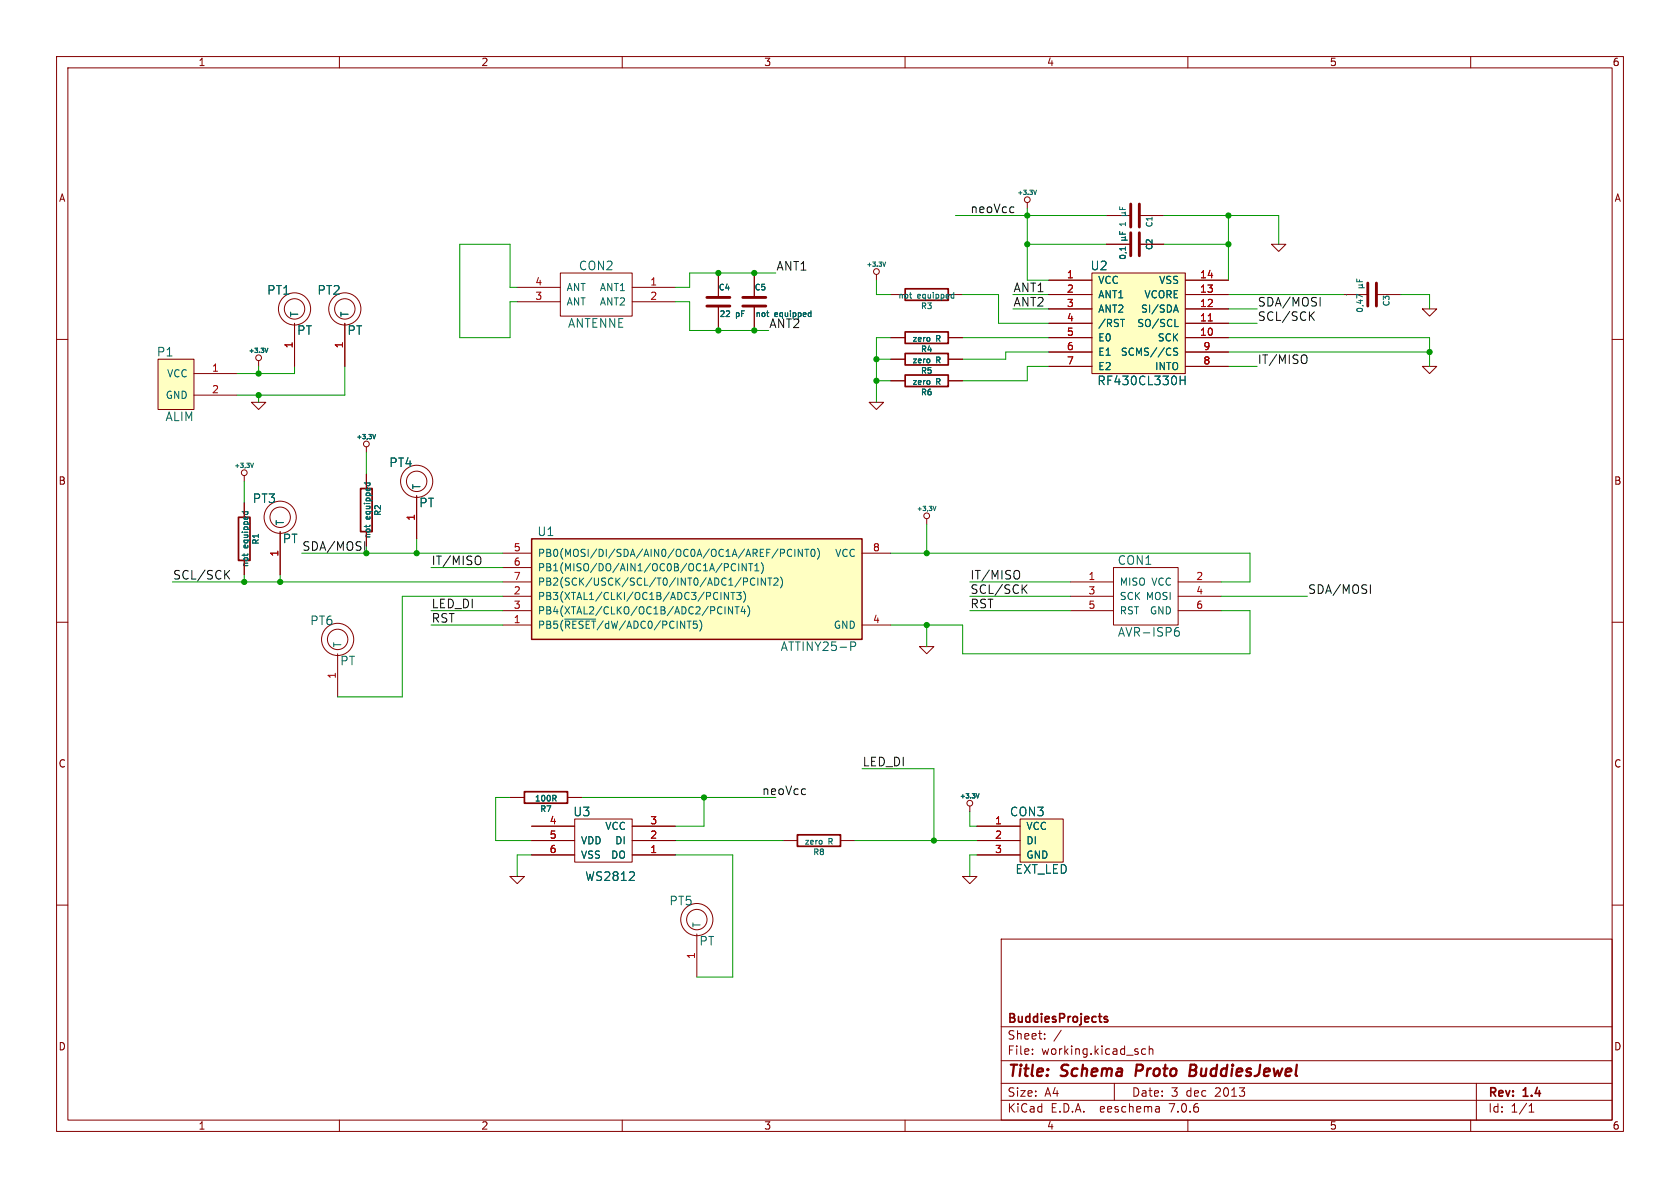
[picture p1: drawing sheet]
<svg xmlns="http://www.w3.org/2000/svg" width="297mm" height="210mm" viewBox="0 0 297 210" stroke-linecap="round" stroke-linejoin="round" font-family="sans-serif">
<g fill="none" stroke="#840000" stroke-width=".18">
<path d="M10 10h277v190h-277zM12 12h273v186h-273zM60 10v2M110 10v2M160 10v2M210 10v2M260 10v2M181.6 35.8v1M195.6 38.1h4.3M201.4 38.1h4.3M10 60h2M52.1 57.2v7.6"/>
<path d="M61 57.2v7.6M91.4 50.8h7.7M91.4 53.3h7.7M99.1 48.3h12.7v7.6h-12.7zM111.8 50.8h7.6M111.8 53.3h7.6M127 48.3v4.3M127 54.1v4.3M133.3 48.3v4.3M133.3 54.1v4.3M154.9 48.5v1M157.5 52.1h2.5"/>
<path d="M157.5 59.7h2.5M167.6 52.1h2.6M167.6 59.7h2.6M185.4 52.1h7.6M185.4 59.7h7.6M185.4 49.5h7.6M185.4 57.2h7.6M185.4 54.6h7.6M193 48.3h16.5v17.7h-16.5zM195.6 43.2h4.3M201.4 43.2h4.3M209.5 52.1h7.7"/>
<path d="M209.5 59.7h7.7M209.5 49.5h7.7M209.5 57.2h7.7M209.5 54.6h7.7M224.8 43.2h2.5l-1.2 1.3zM237.5 52.1h4.3M243.3 52.1h4.3M251.5 54.6h2.5l-1.3 1.3zM285 60h2M27.9 63.5h6.4v8.9h-6.4zM34.3 66h7.6M34.3 69.9h7.6"/>
<path d="M44.4 71.1h2.6l-1.3 1.3zM45.7 63.8v1M64.8 79v1M153.7 71.1h2.5l-1.3 1.3zM157.5 63.5h2.5M157.5 67.3h2.5M167.6 63.5h2.6M167.6 67.3h2.6M185.4 62.2h7.6M185.4 64.8h7.6M209.5 62.2h7.7M209.5 64.8h7.7"/>
<path d="M251.5 64.8h2.5l-1.3 1.2zM43.2 84.1v1M43.2 88.9v2.5M43.2 99.1v2.5M49.5 94v7.6M64.8 83.8v2.6M64.8 94v2.5M73.7 87.6v7.7M88.9 97.8h5.1M152.4 97.8h5.1M163.8 91.7v1M10 110h2"/>
<path d="M59.7 115.6v7.6M88.9 102.9h5.1M88.9 105.4h5.1M88.9 108h5.1M88.9 110.5h5.1M88.9 100.3h5.1M152.4 110.5h5.1M162.6 114.3h2.5l-1.3 1.3zM189.2 102.9h7.6M189.2 105.4h7.6M189.2 108h7.6M196.8 100.3h11.5v10.2h-11.5z"/>
<path d="M208.3 102.9h7.6M208.3 105.4h7.6M208.3 108h7.6M285 110h2M10 160h2M90.2 154.9h2.5l-1.3 1.3zM90.2 141h2.5M94 146.1h7.6M94 148.6h7.6M94 151.1h7.6M100.3 141h2.6M101.6 144.8h10.2v7.6h-10.2z"/>
<path d="M111.8 146.1h7.6M111.8 148.6h7.6M111.8 151.1h7.6M138.4 148.6h2.6M148.6 148.6h2.5M170.2 154.9h2.5l-1.3 1.3zM171.4 142.5v1M172.7 146.1h7.6M172.7 148.6h7.6M172.7 151.1h7.6M180.3 144.8h7.7v7.6h-7.7zM285 160h2"/>
<path d="M123.2 165.1v7.6M177 166h108v32h-108zM60 198v2M110 198v2M160 198v2M177 194.5h108M177 191.5h108M177 187.5h108M177 181.5h108M182.5 186.3v.1M182.5 185.5v.1M184.7 183.6v.1"/>
<path d="M184.7 182.8v.1M187.6 182.1l-1.3 2M197 191.5v3M202.5 185.5l-.4-.1-.3 .3v.4l.2 .2h.5M203.2 185.5l.2-.1 .3 .1 .1 .9M203.2 184.9v1.5M204.9 195.7l.1 .9M205 196.5l-.2 .1M205 196h-.2M210 198v2M260 198v2M261 191.5v6.5"/>
<path d="M270.3 196.6h.9M270.3 195.5l.4-.4v1.5"/>
<circle cx="181.6" cy="35.3" r=".51"/>
<circle cx="52.1" cy="54.6" r="2.84"/>
<circle cx="52.1" cy="54.6" r="1.8"/>
<circle cx="61" cy="54.6" r="2.84"/>
<circle cx="61" cy="54.6" r="1.8"/>
<circle cx="154.9" cy="48" r=".51"/>
<circle cx="45.7" cy="63.2" r=".51"/>
<circle cx="64.8" cy="78.5" r=".51"/>
<circle cx="43.2" cy="83.6" r=".51"/>
<circle cx="49.5" cy="91.4" r="2.84"/>
<circle cx="49.5" cy="91.4" r="1.8"/>
<circle cx="73.7" cy="85.1" r="2.84"/>
<circle cx="73.7" cy="85.1" r="1.8"/>
<circle cx="163.8" cy="91.2" r=".51"/>
<circle cx="59.7" cy="113" r="2.84"/>
<circle cx="59.7" cy="113" r="1.8"/>
<circle cx="171.5" cy="142" r=".51"/>
<circle cx="123.2" cy="162.6" r="2.84"/>
<circle cx="123.2" cy="162.6" r="1.8"/>
</g>
<path d="M201 188.2l-.3 2M210.4 189.2h.7M211.1 189.2l.2 .1M211.2 188.2h-.7l-.2 2 .9-.1M211.3 189.1l-.2 .1" fill="none" stroke="#840000" stroke-width=".4"/>
<path d="M160 51.1h7.6v2h-7.6zM160 58.7h7.6v2h-7.6zM160 62.5h7.6v2h-7.6zM160 66.3h7.6v2h-7.6zM42.2 91.4h2v7.7h-2zM63.8 86.4h2v7.6h-2zM92.7 140h7.6v2h-7.6zM141 147.6h7.6v2h-7.6zM195.8 179.8l-.4-.1-.2 .2 .1 .2 .5 .2v.3h-.6" fill="none" stroke="#840000" stroke-width=".3"/>
<g fill="none" stroke="#006464" stroke-width=".18">
<path d="M182.7 33.6l.3 .8 .2-.8M197.9 36.6v.4h1.1M198.3 38.1h1M198.3 37.6h.5M198.4 36.7v.3M198.8 37.6l.2 .2-.2 .3M199 37.5l-.2 .1M135.5 55.3h.4M143.1 55.3h.3M143.4 54.9v1.1M143.4 55.9l-.3 .1M156.1 46.3l.2 .8 .3-.8"/>
<path d="M160.8 52h.4M161.1 52.7h.1M168.3 52l.3 .1M168.6 52.7h-.3M168.6 51.7v1M197.9 40.9v.5h1.1M198.1 56.5h.7M198.3 42.5h1M198.3 42h.5M198.4 41.1v.3M198.8 42l.2 .1-.2 .4M199 43.7v.6"/>
<path d="M199 41.8l-.2 .2M207.6 54.8h.6M207.7 57.7h.6M207.9 53.9l.4 1.3M239.9 49.3v.5h1M240.2 50.9h1M240.2 50.4h.5M240.3 49.5v.3M240.7 50.4l.2 .1-.2 .4M240.9 52.5l-1-.5v.7M240.9 50.2l-.2 .2M46.8 61.6l.3 .7 .3-.7"/>
<path d="M65.9 76.8l.2 .8 .3-.8M208.2 61.6l-.5-.1-.2 .3 .1 .3 .5 .2v.4l-.1 .1-.5-.1M208.6 67.2h.9M209.5 66.5v1.5M42.8 90.5h1M43.1 97.9v.4M43.2 90.5l-.1 .2M43.8 90.5v.2M43.8 97.9v.1M44.3 81.9l.3 .7 .2-.7M64.4 85.4h1M64.7 92.8v.4"/>
<path d="M64.8 85.4l-.1 .3M65.4 85.4v.3M65.4 92.8v.1M130.1 99.8l-.4-.2-.3 .2M130.6 99.6v1.3M131.9 99.6v1.3l-.7-1.3v1.3M132.3 99.6h.8M132.7 99.6v1.3M134.6 99.5a1.47 1.47 0 0 1 0 1.9M138 97.8l.6-.1 .1-.2-.1-.3-.6-.1v1.3M140 97.2a.6 .6 0 0 0-.9 .4 .6 .6 0 0 0 .6 .8l.3-.2M140.5 97.1v1.3"/>
<path d="M141.8 97.1v1.3l-.7-1.3v1.3M142.3 97.1h.7M142.6 97.1v1.3M143.5 97.2l.2-.1a.68 .68 0 0 1 .4 .6 .68 .68 0 0 1-.4 .7l-.2-.2-.1-.3zM144.5 96.9a1.46 1.46 0 0 1 0 2M165 89.5l.2 .8 .3-.8M99.8 109.4h5.5M123.2 110.4v.5M123.8 109.7a1.47 1.47 0 0 1-.1 1.9M127.5 104.7v1.3M128.2 107.3v1.2M128.8 104.7v1.3l-.7-1.3v1.3"/>
<path d="M129.2 104.7h.7M129.4 100.7l.3 .2 .4-.1M129.5 107.3v1.2l-.7-1.2v1.2M129.6 104.7v1.3M129.9 107.3h.8M130.2 104.7h.8l-.4 .5 .4 .1v.6l-.2 .1-.6-.1M130.3 107.3v1.2M131.3 107.2l-.3 .9h.8M131.4 102.2h.5l.3 .2-.2 .4h-.6M131.5 104.6a1.47 1.47 0 0 1-.1 1.9M131.6 107.7v.8M132.2 107.1a1.46 1.46 0 0 1 0 1.9"/>
<path d="M133.4 102.3a.6 .6 0 0 0-.8 .4 .6 .6 0 0 0 .6 .7l.2-.1M133.4 100.9h.8M133.4 100l.4-.4v1.3M134 102.2v1.2M135.3 102.2v1.2l-.7-1.2v1.2M135.7 102.2h.8M136.1 102.2v1.2M136.8 102.3l.5-.1 .3 .3-.8 .9h.8M138 102a1.46 1.46 0 0 1 0 1.9M150.4 113.5h.6l.3 .3-.2 .4-.7 .1M207.8 111.6l.4-.1 .3 .3-.1 .6h-.6M208.4 110.9l-.6 .2"/>
<path d="M98 141.1l.3 .5M98.3 140.7v.3M111.2 155.6h1M112.1 154.3v.5M172.6 140.3l.2 .8 .3-.8"/>
</g>
<g fill="#ffffc2" stroke="#ffffc2" stroke-width=".18">
<path d="M27.9 63.5h6.4v8.9h-6.4z"/>
<path d="M193 48.3h16.5v17.7h-16.5z"/>
<path d="M180.3 144.8h7.7v7.6h-7.7z"/>
<path d="M94 95.3h58.4v17.7h-58.4z"/>
</g>
<path d="M213.6 56.7h.7" fill="none" stroke="#a90000" stroke-width=".18"/>
<path d="M199.9 36.1v4M201.4 36.1v4M125 54.1h4M125 52.6h4M131.3 54.1h4.1M131.3 52.6h4.1M199.9 41.1v4.1M201.4 41.1v4.1M241.8 50v4.1M243.3 50v4.1" fill="none" stroke="#840000" stroke-width=".51"/>
<path d="M94 95.3h58.4v17.7h-58.4z" fill="none" stroke="#840000" stroke-width=".25"/>
<path d="M231.7 55.8l.7 .8M232.4 55.1l-.9 .9M233.4 52.6v1.5M230.7 62.7l.1 .1a.97 .97 0 0 1-.1 1.5M64.5 95.8v1.5M84.6 98.3l.2 .1a.97 .97 0 0 1-.2 1.4M39.9 101.5l.7 .9M40.6 100.8l-.9 .9M179.9 100.8l.1 .1a.97 .97 0 0 1-.1 1.5M180.9 104l.7 .9M181.6 103.4l-.9 .8M242.3 103.4v1.5" fill="none" stroke="#0f0f0f" stroke-width=".18"/>
<g fill="none" stroke="#009600" stroke-width=".18">
<path d="M168.9 38.1h26.7M181.6 36.8v12.7h3.8M205.7 38.1h20.4v5.1M217.2 38.1v11.4M91.4 50.8h-1.2v-7.6h-8.9v16.5h8.9v-6.4h1.2M119.4 53.3h2.5v5.1h14M137.2 48.3h-15.3v2.5h-2.5M154.9 49.5v2.6h2.6M157.5 59.7h-2.6v11.4M170.2 59.7h15.2M170.2 52.1h6.3v5.1h8.9M179.1 52.1h6.3"/>
<path d="M179.1 54.6h6.3M181.6 43.2h14M205.7 43.2h11.5M217.2 59.7h35.5v5.1M217.2 52.1h20.3M217.2 57.2h5M217.2 54.6h5M238 52.1v.1M247.6 52.1h5.1v2.5M45.7 64.8v1.2M45.7 69.9v1.2M52.1 64.8v1.2h-10.2"/>
<path d="M61 64.8v5.1h-19.1M154.9 63.5h2.6M154.9 67.3h2.6M185.4 62.2h-7.6v1.3h-7.6M185.4 64.8h-3.8v2.5h-11.4M217.2 62.2h35.5M217.2 64.8h5M43.2 85.1v3.8M53.3 97.8h35.6M64.8 80v3.8M64.8 96.5v1.3M73.7 95.3v2.5"/>
<path d="M157.5 97.8h63.5v5.1h-5.1M163.8 92.7v5.1M30.5 102.9h58.4M43.2 101.6v1.3M49.5 101.6v1.3M76.2 100.3h12.7M76.2 108h12.7M76.2 110.5h12.7M88.9 105.4h-17.8v17.8h-11.4M163.8 110.5v3.8M171.4 102.9h17.8M171.4 105.4h17.8"/>
<path d="M171.4 108h17.8M215.9 105.4h15.2M215.9 108h5.1v7.6h-50.8v-5.1h-12.7M152.4 135.9h12.7v12.7M90.2 141h-2.6v7.6h6.4M94 151.1h-2.6v3.8M102.9 141h34.3M119.4 151.1h10.1v21.6h-6.3M119.4 148.6h19M124.5 141v5.1h-5.1M151.1 148.6h21.6M171.4 143.5v2.6h1.3"/>
<path d="M172.7 151.1h-1.3v3.8"/>
</g>
<g fill="#009600" stroke="#009600" stroke-width=".18">
<circle cx="252.7" cy="62.2" r=".46"/>
<circle cx="217.2" cy="43.2" r=".46"/>
<circle cx="217.2" cy="38.1" r=".46"/>
<circle cx="64.8" cy="97.8" r=".46"/>
<circle cx="45.7" cy="66" r=".46"/>
<circle cx="45.7" cy="69.9" r=".46"/>
<circle cx="73.7" cy="97.8" r=".46"/>
<circle cx="49.5" cy="102.9" r=".46"/>
<circle cx="43.2" cy="102.9" r=".46"/>
<circle cx="127" cy="48.3" r=".46"/>
<circle cx="133.3" cy="58.4" r=".46"/>
<circle cx="181.6" cy="38.1" r=".46"/>
<circle cx="181.6" cy="43.2" r=".46"/>
<circle cx="133.3" cy="48.3" r=".46"/>
<circle cx="127" cy="58.4" r=".46"/>
<circle cx="124.5" cy="141" r=".46"/>
<circle cx="163.8" cy="110.5" r=".46"/>
<circle cx="163.8" cy="97.8" r=".46"/>
<circle cx="154.9" cy="63.5" r=".46"/>
<circle cx="154.9" cy="67.3" r=".46"/>
<circle cx="165.1" cy="148.6" r=".46"/>
</g>
<g font-size="2.8" fill="#840000">
<text x="178" y="190.9">Title:</text>
<text x="187.7" y="190.9">Schema</text>
<text x="201.6" y="190.9">Proto</text>
<text x="211.9" y="190.9">BuddiesJewel</text>
</g>
<g font-size="2.1" fill="#0f0f0f">
<text x="171.4" y="37.8">neoVcc</text>
<text x="137.2" y="47.9">ANT1</text>
<text x="179.1" y="51.8">ANT1</text>
<text x="179.1" y="54.3">ANT2</text>
<text x="222.2" y="56.8">SCL/SCK</text>
<text x="222.2" y="54.3">SDA/MOSI</text>
<text x="222.2" y="64.5">IT/MISO</text>
<text x="53.3" y="97.5">SDA/MOSI</text>
<text x="76.2" y="100">IT/MISO</text>
<text x="30.5" y="102.6">SCL/SCK</text>
<text x="76.2" y="107.6">LED_DI</text>
<text x="171.4" y="107.6">RST</text>
<text x="171.4" y="105.1">SCL/SCK</text>
<text x="171.4" y="102.6">IT/MISO</text>
<text x="231.1" y="105.1">SDA/MOSI</text>
<text x="76.2" y="110.2">RST</text>
<text x="152.4" y="135.6">LED_DI</text>
<text x="134.6" y="140.7">neoVcc</text>
</g>
<g font-size="2.1" fill="#006464">
<text x="102.2" y="48">CON2</text>
<text x="192.7" y="48">U2</text>
<text x="47.1" y="52.3">PT1</text>
<text x="56" y="52.3">PT2</text>
<text x="52.4" y="59.4">PT</text>
<text x="61.3" y="59.4">PT</text>
<text x="100.3" y="58.1">ANTENNE</text>
<text x="135.9" y="58.1">ANT2</text>
<text x="27.6" y="63.2">P1</text>
<text x="193.9" y="68.3">RF430CL330H</text>
<text x="29.2" y="74.7">ALIM</text>
<text x="68.7" y="82.8">PT4</text>
<text x="44.6" y="89.1">PT3</text>
<text x="74" y="89.9">PT</text>
<text x="94.9" y="95">U1</text>
<text x="49.9" y="96.2">PT</text>
<text x="197.5" y="100.1">CON1</text>
<text x="54.8" y="110.7">PT6</text>
<text x="197.5" y="112.8">AVR-ISP6</text>
<text x="60" y="117.8">PT</text>
<text x="137.9" y="115.3">ATTINY25-P</text>
<text x="101.3" y="144.5">U3</text>
<text x="178.4" y="144.5">CON3</text>
<text x="103.4" y="155.9">WS2812</text>
<text x="179.4" y="154.7">EXT_LED</text>
<text x="118.3" y="160.2">PT5</text>
<text x="123.5" y="167.4">PT</text>
</g>
<g font-size="2.1" fill="#840000">
<text x="178" y="184">Sheet:</text>
<text x="178" y="181.2">BuddiesProjects</text>
<text x="178" y="186.7">File:</text>
<text x="184.1" y="186.7">working.kicad_sch</text>
<text x="178" y="196.9">KiCad</text>
<text x="178" y="194.1">Size:</text>
<text x="184.7" y="194.1">A4</text>
<text x="185.7" y="196.9">E.D.A.</text>
<text x="194.6" y="196.9">eeschema</text>
<text x="200" y="194.1">Date:</text>
<text x="207" y="196.9">7.0.6</text>
<text x="207" y="194.1">3</text>
<text x="209.7" y="194.1">dec</text>
<text x="215" y="194.1">2013</text>
<text x="263" y="194.3">Rev:</text>
<text x="263" y="196.9">Id:</text>
<text x="267.1" y="196.9">1/1</text>
<text x="269.4" y="194.3">1.4</text>
</g>
<g font-size="1.8" fill="#840000">
<text x="35" y="11.9">1</text>
<text x="85" y="11.9">2</text>
<text x="135" y="11.9">3</text>
<text x="185" y="11.9">4</text>
<text x="235" y="11.9">5</text>
<text x="285" y="11.9">6</text>
<text x="10.3" y="35.9">A</text>
<text x="285.3" y="35.9">A</text>
<text x="10.3" y="85.9">B</text>
<text x="285.3" y="85.9">B</text>
<text x="10.3" y="135.9">C</text>
<text x="285.3" y="135.9">C</text>
<text x="10.3" y="185.9">D</text>
<text x="285.3" y="185.9">D</text>
<text x="35" y="199.9">1</text>
<text x="85" y="199.9">2</text>
<text x="135" y="199.9">3</text>
<text x="185" y="199.9">4</text>
<text x="235" y="199.9">5</text>
<text x="285" y="199.9">6</text>
</g>
<g font-size="1.8" fill="#a90000">
<text x="94.5" y="53.1">3</text>
<text x="94.5" y="50.5">4</text>
<text x="114.9" y="50.5">1</text>
<text x="114.9" y="53.1">2</text>
<text x="188.5" y="49.3">1</text>
<text x="188.5" y="51.8">2</text>
<text x="212" y="51.8">13</text>
<text x="212" y="49.3">14</text>
<text x="188.5" y="54.4">3</text>
<text x="188.5" y="56.9">4</text>
<text x="188.5" y="59.4">5</text>
<text x="212" y="59.4">10</text>
<text x="212" y="56.9">11</text>
<text x="212" y="54.4">12</text>
<text x="37.4" y="65.8">1</text>
<text x="51.8" y="61.7" transform="rotate(-90 51.8 61.7)">1</text>
<text x="60.7" y="61.7" transform="rotate(-90 60.7 61.7)">1</text>
<text x="188.5" y="62">6</text>
<text x="188.5" y="64.5">7</text>
<text x="212.7" y="64.5">8</text>
<text x="212.7" y="62">9</text>
<text x="37.4" y="69.6">2</text>
<text x="73.4" y="92.1" transform="rotate(-90 73.4 92.1)">1</text>
<text x="49.3" y="98.5" transform="rotate(-90 49.3 98.5)">1</text>
<text x="90.7" y="97.5">5</text>
<text x="90.7" y="100.1">6</text>
<text x="154.2" y="97.5">8</text>
<text x="90.7" y="105.2">2</text>
<text x="90.7" y="107.7">3</text>
<text x="90.7" y="102.6">7</text>
<text x="192.3" y="102.6">1</text>
<text x="192.3" y="105.2">3</text>
<text x="192.3" y="107.7">5</text>
<text x="211.4" y="102.6">2</text>
<text x="211.4" y="105.2">4</text>
<text x="211.4" y="107.7">6</text>
<text x="90.7" y="110.2">1</text>
<text x="154.2" y="110.2">4</text>
<text x="59.4" y="120.1" transform="rotate(-90 59.4 120.1)">1</text>
<text x="97.1" y="145.8">4</text>
<text x="97.1" y="148.3">5</text>
<text x="114.9" y="148.3">2</text>
<text x="114.9" y="145.8">3</text>
<text x="175.8" y="145.8">1</text>
<text x="175.8" y="148.3">2</text>
<text x="97.1" y="150.9">6</text>
<text x="114.9" y="150.9">1</text>
<text x="175.8" y="150.9">3</text>
<text x="122.9" y="169.6" transform="rotate(-90 122.9 169.6)">1</text>
</g>
<g font-size="1.8" fill="#006464">
<text x="100.1" y="51.7">ANT</text>
<text x="105.9" y="51.7">ANT1</text>
<text x="194.1" y="50.4">VCC</text>
<text x="194.1" y="52.9">ANT1</text>
<text x="202.2" y="52.9">VCORE</text>
<text x="204.8" y="50.4">VSS</text>
<text x="52.9" y="56.1" transform="rotate(-90 52.9 56.1)">T</text>
<text x="61.8" y="56.1" transform="rotate(-90 61.8 56.1)">T</text>
<text x="100.1" y="54.2">ANT</text>
<text x="105.9" y="54.2">ANT2</text>
<text x="194.1" y="55.5">ANT2</text>
<text x="194.1" y="58">/RST</text>
<text x="201" y="58">SO/SCL</text>
<text x="201.6" y="55.5">SI/SDA</text>
<text x="194.1" y="60.6">E0</text>
<text x="194.1" y="63.1">E1</text>
<text x="194.1" y="65.6">E2</text>
<text x="198" y="63.1">SCMS//CS</text>
<text x="204.1" y="65.6">INTO</text>
<text x="204.6" y="60.6">SCK</text>
<text x="29.2" y="70.7">GND</text>
<text x="29.4" y="66.9">VCC</text>
<text x="74.5" y="86.6" transform="rotate(-90 74.5 86.6)">T</text>
<text x="50.4" y="93" transform="rotate(-90 50.4 93)">T</text>
<text x="95" y="98.7">PB0(MOSI/DI/SDA/AIN0/OC0A/OC1A/AREF/PCINT0)</text>
<text x="95" y="101.2">PB1(MISO/DO/AIN1/OC0B/OC1A/PCINT1)</text>
<text x="147.6" y="98.7">VCC</text>
<text x="95" y="106.3">PB3(XTAL1/CLKI/OC1B/ADC3/PCINT3)</text>
<text x="95" y="103.7">PB2(SCK/USCK/SCL/T0/INT0/ADC1/PCINT2)</text>
<text x="197.9" y="103.7">MISO VCC</text>
<text x="197.9" y="106.3">SCK MOSI</text>
<text x="95" y="111.4">PB5(~{RESET}/dW/ADC0/PCINT5)</text>
<text x="95" y="108.8">PB4(XTAL2/CLKO/OC1B/ADC2/PCINT4)</text>
<text x="147.3" y="111.4">GND</text>
<text x="197.9" y="108.8">RST</text>
<text x="203.2" y="108.8">GND</text>
<text x="60.6" y="114.6" transform="rotate(-90 60.6 114.6)">T</text>
<text x="102.6" y="149.5">VDD</text>
<text x="106.9" y="146.9">VCC</text>
<text x="108.7" y="149.5">DI</text>
<text x="181.4" y="146.9">VCC</text>
<text x="181.4" y="149.5">DI</text>
<text x="102.6" y="152">VSS</text>
<text x="107.9" y="152">DO</text>
<text x="181.4" y="152">GND</text>
<text x="124.1" y="164.1" transform="rotate(-90 124.1 164.1)">T</text>
</g>
<g font-size="1.4" fill="#006464">
<text x="199.2" y="40.2" transform="rotate(-90 199.2 40.2)">1</text>
<text x="203.9" y="40.3" transform="rotate(-90 203.9 40.3)">C1</text>
<text x="199.2" y="46" transform="rotate(-90 199.2 46)">0,1</text>
<text x="203.9" y="44.3" transform="rotate(-90 203.9 44.3)">C2</text>
<text x="127" y="51.5">C4</text>
<text x="133.3" y="51.5">C5</text>
<text x="158.7" y="53">not</text>
<text x="162.2" y="53">equipped</text>
<text x="127.1" y="56.2">22</text>
<text x="130.1" y="56.2">pF</text>
<text x="133.5" y="56.2">not</text>
<text x="136.9" y="56.2">equipped</text>
<text x="162.7" y="54.8">R3</text>
<text x="241.1" y="55.4" transform="rotate(-90 241.1 55.4)">0,47</text>
<text x="245.8" y="54.3" transform="rotate(-90 245.8 54.3)">C3</text>
<text x="161.2" y="60.6">zero</text>
<text x="161.2" y="64.4">zero</text>
<text x="162.7" y="62.5">R4</text>
<text x="165.5" y="60.6">R</text>
<text x="165.5" y="64.4">R</text>
<text x="161.2" y="68.2">zero</text>
<text x="162.7" y="66.3">R5</text>
<text x="162.7" y="70.1">R6</text>
<text x="165.5" y="68.2">R</text>
<text x="65.7" y="95.3" transform="rotate(-90 65.7 95.3)">not</text>
<text x="65.7" y="91.8" transform="rotate(-90 65.7 91.8)">equipped</text>
<text x="67.5" y="91.3" transform="rotate(-90 67.5 91.3)">R2</text>
<text x="44.1" y="100.4" transform="rotate(-90 44.1 100.4)">not</text>
<text x="44.1" y="96.9" transform="rotate(-90 44.1 96.9)">equipped</text>
<text x="45.9" y="96.4" transform="rotate(-90 45.9 96.4)">R1</text>
<text x="94.5" y="141.9">100R</text>
<text x="95.4" y="143.7">R7</text>
<text x="142.2" y="149.5">zero</text>
<text x="146.4" y="149.5">R</text>
<text x="143.7" y="151.4">R8</text>
</g>
<g font-size="1.1" fill="#006464">
<text x="179.8" y="34.6">+3.3V</text>
<text x="153.1" y="47.3">+3.3V</text>
<text x="43.9" y="62.6">+3.3V</text>
<text x="62.9" y="77.8">+3,3V</text>
<text x="41.3" y="82.9">+3,3V</text>
<text x="162" y="90.5">+3,3V</text>
<text x="169.6" y="141.3">+3.3V</text>
</g>
</svg>
